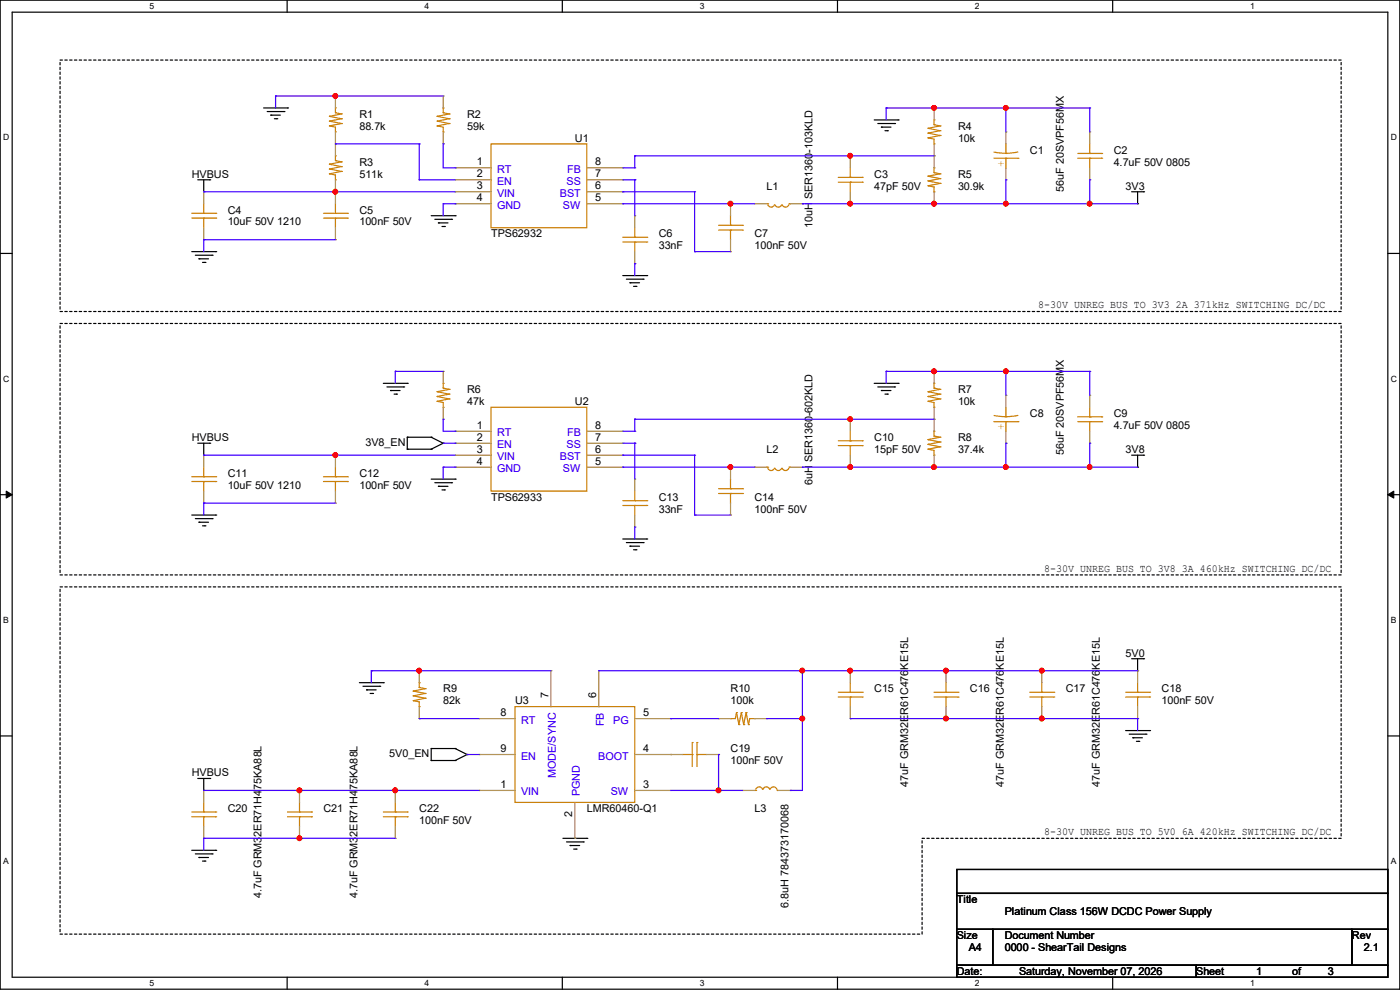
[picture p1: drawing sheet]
<svg xmlns="http://www.w3.org/2000/svg" width="297mm" height="210mm" viewBox="0 0 297 210" stroke-linecap="round" stroke-linejoin="round" font-family="sans-serif">
<path d="M0 0h297v209.8h-297zM2.6 2.6h291.8v204.7h-291.8z" fill="none" stroke="#000" stroke-width=".25"/>
<g fill="#fff">
<path d="M31.7 .3h1v2h-1z"/>
<path d="M31.7 207.6h1v1.9h-1z"/>
</g>
<path d="M60.9 0v2.6M60.9 207.3v2.5" fill="none" stroke="#000" stroke-width=".25"/>
<g fill="#fff">
<path d="M90.1 .3h1v2h-1z"/>
<path d="M90.1 207.6h1v1.9h-1z"/>
</g>
<path d="M119.3 0v2.6M119.3 207.3v2.5" fill="none" stroke="#000" stroke-width=".25"/>
<g fill="#fff">
<path d="M148.5 .3h.9v2h-.9z"/>
<path d="M148.5 207.6h.9v1.9h-.9z"/>
</g>
<path d="M177.7 0v2.6M177.7 207.3v2.5" fill="none" stroke="#000" stroke-width=".25"/>
<g fill="#fff">
<path d="M206.8 .3h1v2h-1z"/>
<path d="M206.8 207.6h1v1.9h-1z"/>
</g>
<path d="M236.1 0v2.6M236.1 207.3v2.5" fill="none" stroke="#000" stroke-width=".25"/>
<g fill="#fff">
<path d="M265.2 .3h1v2h-1z"/>
<path d="M265.2 207.6h1v1.9h-1z"/>
<path d="M.7 28.2h1.2v1.9h-1.2z"/>
<path d="M295.1 28.2h1.2v1.9h-1.2z"/>
<path d="M.7 79.3h1.2v2h-1.2z"/>
<path d="M295.1 79.3h1.2v2h-1.2z"/>
</g>
<path d="M0 53.8h2.6M294.4 53.8h2.6" fill="none" stroke="#000" stroke-width=".25"/>
<g fill="#fff">
<path d="M.7 130.5h1.2v2h-1.2z"/>
<path d="M295.1 130.5h1.1v2h-1.1z"/>
</g>
<path d="M0 104.9h2.6M294.4 104.9h2.6" fill="none" stroke="#000" stroke-width=".25"/>
<path d="M1.3 104.2l1.3 .7-1.3 .8zM294.4 104.9l1.3-.7v1.5z" fill="#000" stroke="#000" stroke-width=".21"/>
<g fill="#fff">
<path d="M.7 181.7h1.2v2h-1.2z"/>
<path d="M295.1 181.7h1.1v2h-1.1z"/>
</g>
<g fill="none" stroke="#000" stroke-width=".25">
<path d="M42 38.1h2.5M43.2 38.1v2.6M44.5 38.1h.1M55.9 22.9h5.1M56.7 23.7h3.5M57.4 24.4h.1M57.4 24.4h2.1M58.2 25.2h.5M58.7 25.2h.1M60.2 23.7h.1M61 22.9h.1M185.5 25.4h5"/>
<path d="M186.2 26.2h3.6M187 27h.1M187 27h2M187.7 27.7h.6M188.3 27.7h.1M189.8 26.2h.1M190.5 25.4h.1M40.7 53.4h5.1M41.4 54.1h3.6M42.2 54.9h.1M42.2 54.9h2M43 55.7h.5"/>
<path d="M43.2 40.7h.1M43.5 55.7h.1M45 54.1h.1M45.8 53.4h.1M91.5 45.8h5.1M92.2 46.5h3.6M93 47.3h.1M93 47.3h2M93.8 48h.5M94.3 48h.1M95.8 46.5h.1M96.6 45.8h.1"/>
<path d="M132.1 58.5h5.1M132.9 59.2h3.5M133.6 60h.1M133.6 60h2.1M136.4 59.2h.1M137.2 58.5h.1M240.1 40.7h2.5M241.3 43.2h.1M241.3 40.7v2.5M242.6 40.7h.1M134.4 60.7h.5M134.9 60.7h.1"/>
<path d="M42 94h2.5M43.2 96.6h.1M43.2 94v2.6M44.5 94h.1M81.3 81.3h5.1M82.1 82.1h3.5M82.8 82.8h.1M82.8 82.8h2.1M83.6 83.6h.5M84.1 83.6h.1M85.6 82.1h.1M86.4 95.3h.1"/>
<path d="M86.4 92.8h.1M86.4 81.3h.1M86.4 95.3h5.1M86.4 92.8v2.5M86.4 92.8h5.1M91.5 95.3h.1M91.5 92.8h.1M91.5 92.8l2.5 1.2M94 94h.1M94 94l-2.5 1.3M185.5 81.3h5M186.2 82.1h3.6"/>
<path d="M187 82.8h.1M187 82.8h2M187.7 83.6h.6M188.3 83.6h.1M189.8 82.1h.1M190.5 81.3h.1M240.1 96.6h2.5M241.3 99.1h.1M241.3 96.6v2.5M242.6 96.6h.1M40.7 109.3h5.1M41.4 110h3.6"/>
<path d="M42.2 110.8h.1M42.2 110.8h2M43 111.5h.5M43.5 111.5h.1M45 110h.1M45.8 109.3h.1M91.5 101.6h5.1M92.2 102.4h3.6M93 103.2h.1M93 103.2h2M93.8 103.9h.5M94.3 103.9h.1"/>
<path d="M95.8 102.4h.1M96.6 101.6h.1M132.1 114.3h5.1M132.9 115.1h3.5M133.6 115.9h.1M133.6 115.9h2.1M134.4 116.6h.5M134.9 116.6h.1M136.4 115.1h.1M137.2 114.3h.1M240.1 139.7h2.5M241.3 139.7v2.6"/>
<path d="M242.6 139.7h.1M0 156.1h2.6M76.2 144.8h5.1M77 145.6h3.6M77.8 146.3h.1M77.8 146.3h2M78.5 147.1h.5M79 147.1h.1M80.6 145.6h.1M81.3 144.8h.1M91.5 158.8h.1M91.5 158.8v2.5"/>
<path d="M91.5 158.8h5.1M96.6 158.8h.1M96.6 158.8l2.5 1.3M238.8 155h5.1M239.6 155.7h3.5M240.3 156.5h.1M240.3 156.5h2.1M241.1 157.3h.5M241.3 142.3h.1M241.6 157.3h.1M243.1 155.7h.1M243.9 155h.1"/>
<path d="M294.4 156.1h2.6M42 165.1h2.5M43.2 167.7h.1M43.2 165.1v2.6M44.5 165.1h.1M91.5 161.3h.1M91.5 161.3h5.1M96.6 161.3h.1M99.1 160.1h.1M99.1 160.1l-2.5 1.2M119.4 177.8h5.1M120.2 178.6h3.5"/>
<path d="M120.9 179.4h.1M120.9 179.4h2.1M123.7 178.6h.1M124.5 177.8h.1M40.7 180.4h5.1M41.4 181.1h3.6M42.2 181.9h.1M42.2 181.9h2M43 182.7h.5M43.5 182.7h.1M45 181.1h.1M45.8 180.4h.1"/>
<path d="M121.7 180.1h.5M122.2 180.1h.1M203 184.4h91.4v5.1h-91.4zM203 189.5h91.4v7.6h-91.4zM203 197.1h7.6v7.7h-7.6zM210.6 197.1h76.2v7.7h-76.2zM286.8 197.1h7.6v7.7h-7.6zM203 204.8h50.8v2.5h-50.8zM253.8 204.8h40.6v2.5h-40.6z"/>
</g>
<path d="M12.7 12.7h271.8v53.4h-271.8zM12.7 68.6h271.8v53.4h-271.8zM12.7 124.5h271.8v53.3h-88.9v20.4h-182.9z" fill="none" stroke="#000" stroke-width=".25" stroke-dasharray=".5"/>
<g fill="none" stroke="#cc8006" stroke-width=".25">
<path d="M69.9 36.9h.1M69.9 35.9h.1M69.9 34.8h.1M69.9 26.7h.1M69.9 25.7h.1M69.9 24.7h.1M69.9 26.7l1.3 .3v1M69.9 36.9l1.3 .2v1M69.9 35.9l2.5 .5M69.9 34.8l2.5 .5M69.9 25.7l2.5 .5M69.9 24.7l2.5 .5"/>
<path d="M71.2 38.1h.1M71.2 34.1h.1M71.2 33.1h.1M71.2 28h.1M71.2 23.9h.1M71.2 22.9h.1M71.2 22.9v1M71.2 33.1v1M71.2 34.1l1.2 .2M71.2 23.9l1.2 .3M72.4 36.4h.1M72.4 34.3h.1"/>
<path d="M72.4 35.3h.1M72.4 26.2h.1M72.4 24.2h.1M72.4 25.2h.1M72.4 36.4l-2.5 .5M72.4 34.3l-2.5 .5M72.4 35.3l-2.5 .6M72.4 26.2l-2.5 .5M72.4 24.2l-2.5 .5M72.4 25.2l-2.5 .5M92.8 26.7h.1M92.8 25.7h.1"/>
<path d="M92.8 24.7h.1M92.8 26.7l1.2 .3v1M92.8 25.7l2.5 .5M92.8 24.7l2.5 .5M94 28h.1M94 23.9h.1M94 22.9h.1M94 22.9v1M94 23.9l1.3 .3M95.3 26.2h.1M95.3 24.2h.1M95.3 25.2h.1"/>
<path d="M95.3 26.2l-2.5 .5M95.3 24.2l-2.5 .5M95.3 25.2l-2.5 .5M104.2 30.5h20.3v17.8h-20.3zM177.8 37.6h5.1M177.8 38.7h5.1M180.4 37.6h.1M180.4 38.7h.1M180.4 35.6v2M180.4 38.7v2M182.9 37.6h.1M182.9 38.7h.1"/>
<path d="M196.9 29.3h.1M196.9 28.2h.1M196.9 27.2h.1M196.9 39.4h.1M196.9 38.4h.1M196.9 37.4h.1M196.9 29.3l1.3 .2v1M196.9 39.4l1.3 .3v1M196.9 28.2l2.5 .5M196.9 27.2l2.5 .5M196.9 38.4l2.5 .5M196.9 37.4l2.5 .5"/>
<path d="M198.2 30.5h.1M198.2 26.5h.1M198.2 25.4h.1M198.2 36.6h.1M198.2 35.6h.1M198.2 25.4v1.1M198.2 35.6v1M198.2 26.5l1.2 .2M198.2 36.6l1.2 .3M199.4 28.7h.1M199.4 26.7h.1M199.4 27.7h.1"/>
<path d="M199.4 38.9h.1M199.4 36.9h.1M199.4 37.9h.1M199.4 28.7l-2.5 .6M199.4 26.7l-2.5 .5M199.4 27.7l-2.5 .5M199.4 38.9l-2.5 .5M199.4 36.9l-2.5 .5M199.4 37.9l-2.5 .5M210.9 33.6h5M213.4 32.6h.1M213.4 33.6h.1"/>
<path d="M213.4 30.5v2.1M213.4 33.6v2M215.9 32.3a12.6 12.6 0 0 1-5 0M215.9 33.6h.1M228.6 33.6h5.1M228.6 32.6h5.1M231.2 32.6h.1M231.2 33.6h.1M231.2 30.5v2.1M231.2 33.6v2M233.7 32.6h.1M233.7 33.6h.1"/>
<path d="M40.7 45.3h5.1M40.7 46.3h5.1M43.2 45.3h.1M43.2 46.3h.1M43.2 43.2v2.1M43.2 46.3v2M45.8 45.3h.1M45.8 46.3h.1M68.6 45.3h5.1M68.6 46.3h5.1M71.2 45.3h.1M71.2 46.3h.1"/>
<path d="M71.2 43.2v2.1M71.2 46.3v2M73.7 45.3h.1M73.7 46.3h.1M132.1 50.3h5.1M132.1 51.4h5.1M134.7 50.3h.1M134.7 51.4h.1M134.7 48.3v2M134.7 51.4v2M137.2 50.3h.1M137.2 51.4h.1"/>
<path d="M152.4 47.8h5.1M152.4 48.8h5.1M155 47.8h.1M155 48.8h.1M155 45.8v2M155 48.8v2M157.5 47.8h.1M157.5 48.8h.1M162.6 43.2h.3M162.9 43.2h.1M164.3 43.4a.74 .74 0 0 1-.7 .5 .74 .74 0 0 1-.7-.4M165.8 43.4a.74 .74 0 0 1-.7 .5 .74 .74 0 0 1-.7-.4"/>
<path d="M167.3 43.4a.74 .74 0 0 1-.6 .5 .74 .74 0 0 1-.7-.4M167.4 43.2h.1M167.4 43.2h.3M198.2 40.7h.1M43.2 99.1v2M71.2 99.1v2M92.8 85.1h.1M92.8 84.1h.1M92.8 83.1h.1M92.8 85.1l1.2 .3v1M92.8 84.1l2.5 .5M92.8 83.1l2.5 .5"/>
<path d="M94 86.4h.1M94 82.3h.1M94 81.3h.1M94 81.3v1M94 82.3l1.3 .3M95.3 84.6h.1M95.3 82.6h.1M95.3 83.6h.1M95.3 84.6l-2.5 .5M95.3 82.6l-2.5 .5M95.3 83.6l-2.5 .5M104.2 86.4h20.3v17.8h-20.3z"/>
<path d="M162.6 99.1h.3M162.9 99.1h.1M164.3 99.3a.74 .74 0 0 1-.7 .5 .74 .74 0 0 1-.7-.5M165.8 99.3a.74 .74 0 0 1-.7 .5 .74 .74 0 0 1-.7-.5M167.3 99.3a.74 .74 0 0 1-.6 .5 .74 .74 0 0 1-.7-.5M167.4 99.1h.1M167.4 99.1h.3M177.8 93.5h5.1M177.8 94.5h5.1M180.4 93.5h.1M180.4 94.5h.1M180.4 91.5v2"/>
<path d="M180.4 94.5v2.1M182.9 93.5h.1M182.9 94.5h.1M196.9 85.1h.1M196.9 84.1h.1M196.9 83.1h.1M196.9 95.3h.1M196.9 94.3h.1M196.9 93.3h.1M196.9 85.1l1.3 .3v1M196.9 95.3l1.3 .2v1.1M196.9 84.1l2.5 .5"/>
<path d="M196.9 83.1l2.5 .5M196.9 94.3l2.5 .5M196.9 93.3l2.5 .5M198.2 86.4h.1M198.2 82.3h.1M198.2 81.3h.1M198.2 96.6h.1M198.2 92.5h.1M198.2 91.5h.1M198.2 81.3v1M198.2 91.5v1M198.2 82.3l1.2 .3"/>
<path d="M198.2 92.5l1.2 .3M199.4 84.6h.1M199.4 82.6h.1M199.4 83.6h.1M199.4 94.8h.1M199.4 92.8h.1M199.4 93.8h.1M199.4 84.6l-2.5 .5M199.4 82.6l-2.5 .5M199.4 83.6l-2.5 .5M199.4 94.8l-2.5 .5M199.4 92.8l-2.5 .5"/>
<path d="M199.4 93.8l-2.5 .5M210.9 89.5h5M213.4 88.4h.1M213.4 89.5h.1M213.4 86.4v2M213.4 89.5v2M215.9 88.1a12.6 12.6 0 0 1-5 0M215.9 89.5h.1M228.6 89.5h5.1M228.6 88.4h5.1M231.2 88.4h.1M231.2 89.5h.1"/>
<path d="M231.2 86.4v2M231.2 89.5v2M233.7 88.4h.1M233.7 89.5h.1M40.7 101.1h5.1M40.7 102.2h5.1M43.2 101.1h.1M43.2 102.2h.1M43.2 102.2v2M45.8 101.1h.1M45.8 102.2h.1M68.6 101.1h5.1"/>
<path d="M68.6 102.2h5.1M71.2 101.1h.1M71.2 102.2h.1M71.2 102.2v2M73.7 101.1h.1M73.7 102.2h.1M132.1 106.2h5.1M132.1 107.2h5.1M134.7 106.2h.1M134.7 107.2h.1M134.7 104.2v2M134.7 107.2v2.1"/>
<path d="M137.2 106.2h.1M137.2 107.2h.1M152.4 103.7h5.1M152.4 104.7h5.1M155 103.7h.1M155 104.7h.1M155 101.6v2.1M155 104.7v2M157.5 103.7h.1M157.5 104.7h.1M87.7 148.6h.1M87.7 147.6h.1"/>
<path d="M87.7 146.6h.1M87.7 148.6l1.2 .3v1M87.7 147.6l2.5 .5M87.7 146.6l2.5 .5M88.9 149.9h.1M88.9 145.8h.1M88.9 144.8h.1M88.9 144.8v1M88.9 145.8l1.3 .3M90.2 148.1h.1M90.2 146.1h.1M90.2 147.1h.1"/>
<path d="M90.2 148.1l-2.5 .5M90.2 146.1l-2.5 .5M90.2 147.1l-2.5 .5M109.3 149.9h25.4v20.3h-25.4zM146.9 157.5h.1M146.9 157.5v5.1M147.9 157.5h.1M147.9 157.5v5.1M155 152.4h.1M156.3 151.2h.1M156.3 151.2l-.3 1.2h-1M156.3 151.2l.5 2.5"/>
<path d="M156.8 153.7h.1M157.3 151.2h.1M157.3 151.2l-.5 2.5M157.3 151.2l.5 2.5M157.8 153.7h.1M158.3 151.2h.1M158.3 151.2l.5 2.5M158.3 151.2l-.5 2.5M158.8 153.7h.1M159 152.4h.1M159 152.4h1.1M159 152.4l-.2 1.3"/>
<path d="M160.1 152.4h.1M177.8 146.9h5.1M177.8 147.9h5.1M180.4 146.9h.1M180.4 147.9h.1M180.4 144.8v2.1M180.4 147.9v2M182.9 146.9h.1M182.9 147.9h.1M198.2 146.9h5M198.2 147.9h5M200.7 146.9h.1"/>
<path d="M200.7 147.9h.1M200.7 144.8v2.1M200.7 147.9v2M203.2 146.9h.1M203.2 147.9h.1M218.5 146.9h5.1M218.5 147.9h5.1M221 146.9h.1M221 147.9h.1M221 144.8v2.1M221 147.9v2M223.6 146.9h.1"/>
<path d="M223.6 147.9h.1M238.8 146.9h5.1M238.8 147.9h5.1M241.3 146.9h.1M241.3 147.9h.1M241.3 144.8v2.1M241.3 147.9v2M243.9 146.9h.1M243.9 147.9h.1M40.7 172.3h5.1M40.7 173.3h5.1M43.2 172.3h.1"/>
<path d="M43.2 173.3h.1M43.2 170.2v2.1M43.2 173.3v2M45.8 172.3h.1M45.8 173.3h.1M61 172.3h5.1M61 173.3h5.1M63.5 172.3h.1M63.5 173.3h.1M63.5 170.2v2.1M63.5 173.3v2M66.1 172.3h.1"/>
<path d="M66.1 173.3h.1M81.3 172.3h5.1M81.3 173.3h5.1M83.9 172.3h.1M83.9 173.3h.1M83.9 170.2v2.1M83.9 173.3v2M86.4 172.3h.1M86.4 173.3h.1M144.8 160.1h2.1M146.9 160.1h.1M147.9 160.1h.1"/>
<path d="M147.9 160.1h2M160.1 167.7h.2M160.3 167.7h.1M160.4 167.4a.74 .74 0 0 1 .7-.5 .74 .74 0 0 1 .7 .5M161.9 167.4a.74 .74 0 0 1 .7-.5 .74 .74 0 0 1 .7 .5M163.4 167.4a.74 .74 0 0 1 .7-.5 .74 .74 0 0 1 .7 .5M164.9 167.7h.1M164.9 167.7h.2"/>
</g>
<g fill="none" stroke="#a84" stroke-width=".25">
<path d="M71.2 30.5h.1M71.2 20.4h.1M71.2 20.4v2.5M71.2 28v5.1M71.2 38.1v5.1M94 30.5h.1M94 20.4h.1M94 20.4v2.5M94 28v2.5M96.6 35.6h.1M96.6 38.1h.1M96.6 35.6h7.6"/>
<path d="M96.6 38.1h7.6M124.5 35.6h7.6M124.5 38.1h7.6M132.1 38.1h.1M132.1 35.6h.1M180.4 33.1h.1M180.4 33.1v2.5M198.2 33.1h.1M198.2 22.9h.1M198.2 22.9v2.5M198.2 30.5v5.1M213.4 38.1h.1"/>
<path d="M213.4 28h.1M213.4 28v2.5M213.4 35.6v2.5M231.2 38.1h.1M231.2 28h.1M231.2 28v2.5M231.2 35.6v2.5M43.2 50.8h.1M43.2 40.7h.1M43.2 40.7v2.5M43.2 48.3v2.5M71.2 40.7h.1"/>
<path d="M71.2 50.8h.1M71.2 48.3v2.5M96.6 40.7h.1M96.6 43.2h.1M96.6 43.2h7.6M96.6 40.7h7.6M124.5 43.2h7.6M124.5 40.7h7.6M132.1 43.2h.1M132.1 40.7h.1M134.7 55.9h.1M134.7 45.8h.1"/>
<path d="M134.7 45.8v2.5M134.7 53.4v2.5M155 53.4h.1M155 43.2h.1M155 43.2v2.6M155 50.8v2.6M160.1 43.2h.1M160.1 43.2h2.5M167.7 43.2h2.5M170.2 43.2h.1M180.4 43.2h.1M180.4 40.7v2.5"/>
<path d="M198.2 43.2h.1M198.2 40.7v2.5M94 78.8h.1M94 78.8v2.5M198.2 78.8h.1M198.2 78.8v2.5M43.2 96.6h.1M43.2 96.6v2.5M71.2 96.6h.1M71.2 96.6v2.5M94 88.9h.1M94 86.4v2.5"/>
<path d="M96.6 91.5h.1M96.6 94h.1M96.6 96.6h.1M96.6 99.1h.1M96.6 91.5h7.6M96.6 94h7.6M96.6 96.6h7.6M96.6 99.1h7.6M124.5 91.5h7.6M124.5 94h7.6M124.5 96.6h7.6M124.5 99.1h7.6"/>
<path d="M132.1 99.1h.1M132.1 96.6h.1M132.1 94h.1M132.1 91.5h.1M155 99.1h.1M155 99.1v2.5M160.1 99.1h.1M160.1 99.1h2.5M167.7 99.1h2.5M170.2 99.1h.1M180.4 99.1h.1M180.4 88.9h.1"/>
<path d="M180.4 88.9v2.6M180.4 96.6v2.5M198.2 88.9h.1M198.2 99.1h.1M198.2 86.4v5.1M198.2 96.6v2.5M213.4 94h.1M213.4 83.9h.1M213.4 83.9v2.5M213.4 91.5v2.5M231.2 94h.1M231.2 83.9h.1"/>
<path d="M231.2 83.9v2.5M231.2 91.5v2.5M43.2 106.7h.1M43.2 104.2v2.5M71.2 106.7h.1M71.2 104.2v2.5M134.7 111.8h.1M134.7 101.6h.1M134.7 101.6v2.6M134.7 109.3v2.5M155 109.3h.1M155 106.7v2.6"/>
<path d="M88.9 152.4h.1M88.9 142.3h.1M88.9 142.3v2.5M88.9 149.9v2.5M101.6 152.4h.1M101.6 152.4h7.7M116.9 142.3h.1M116.9 142.3v7.6M127 142.3h.1M127 142.3v7.6M134.7 152.4h7.6M142.3 152.4h.1"/>
<path d="M152.4 152.4h.1M152.4 152.4h2.6M160.1 152.4h2.5M162.6 152.4h.1M180.4 152.4h.1M180.4 142.3h.1M180.4 142.3v2.5M180.4 149.9v2.5M200.7 152.4h.1M200.7 142.3h.1M200.7 142.3v2.5M200.7 149.9v2.5"/>
<path d="M221 152.4h.1M221 142.3h.1M221 142.3v2.5M221 149.9v2.5M241.3 152.4h.1M241.3 142.3h.1M241.3 142.3v2.5M241.3 149.9v2.5M43.2 177.8h.1M43.2 167.7h.1M43.2 167.7v2.5M43.2 175.3v2.5"/>
<path d="M63.5 177.8h.1M63.5 167.7h.1M63.5 167.7v2.5M63.5 175.3v2.5M83.9 177.8h.1M83.9 167.7h.1M83.9 167.7v2.5M83.9 175.3v2.5M101.6 160.1h.1M101.6 167.7h.1M101.6 160.1h7.7M101.6 167.7h7.7"/>
<path d="M122 177.8h.1M122 170.2v7.6M134.7 160.1h10.1M134.7 167.7h7.6M142.3 160.1h.1M142.3 167.7h.1M149.9 160.1h2.5M152.4 160.1h.1M157.5 167.7h.1M157.5 167.7h2.6M165.1 167.7h2.6M167.7 167.7h.1"/>
</g>
<g fill="none" stroke="#4200ff" stroke-width=".25">
<path d="M58.5 20.4h.1M58.5 20.4h35.5M58.5 20.4v2.5M71.2 20.4h.1M71.2 30.5h.1M71.2 30.5h17.7M88.9 38.1h.1M88.9 30.5h.1M88.9 38.1h7.7M88.9 30.5v7.6M94 30.5h.1M94 30.5v5.1h2.6"/>
<path d="M96.6 35.6h.1M132.1 35.6h2.6M132.1 38.1h2.6M134.7 33.1h.1M134.7 35.6h.1M134.7 38.1h.1M134.7 33.1h63.5M134.7 33.1v2.5M134.7 38.1v7.7M180.4 33.1h.1M188 22.9h.1M188 22.9h43.2"/>
<path d="M188 22.9v2.5M198.2 22.9h.1M213.4 22.9h.1M213.4 38.1h.1M213.4 22.9v5.1M213.4 38.1v5.1M231.2 22.9h.1M231.2 38.1h.1M231.2 22.9v5.1M231.2 38.1v5.1M43.2 50.8h.1M43.2 40.7h.1"/>
<path d="M43.2 40.7h53.4M43.2 50.8h28M43.2 50.8v2.6M71.2 40.7h.1M94 43.2h.1M94 43.2v2.6M94 43.2h2.6M96.6 43.2h.1M132.1 40.7h.1M132.1 43.2h.1M132.1 40.7h15.3M132.1 43.2h28"/>
<path d="M134.7 55.9h.1M134.7 55.9v2.6M147.4 40.7h.1M147.4 53.4h.1M147.4 40.7v12.7M147.4 53.4h7.6M155 43.2h.1M170.2 43.2h.1M170.2 43.2h71.1M180.4 43.2h.1M198.2 43.2h.1M213.4 43.2h.1"/>
<path d="M231.2 43.2h.1M83.9 78.8h.1M83.9 78.8h10.1M83.9 78.8v2.5M188 78.8h.1M188 78.8v2.5M188 78.8h43.2M198.2 78.8h.1M213.4 78.8h.1M213.4 78.8v5.1M231.2 78.8h.1M231.2 78.8v5.1"/>
<path d="M43.2 96.6h.1M43.2 96.6h53.4M71.2 96.6h.1M94 88.9h.1M94 99.1h.1M94 88.9v2.6h2.6M94 99.1v2.5M94 94h2.6M94 99.1h2.6M96.6 91.5h.1M96.6 99.1h.1M96.6 94h.1"/>
<path d="M132.1 96.6h.1M132.1 99.1h.1M132.1 91.5h2.6M132.1 94h2.6M132.1 96.6h15.3M132.1 99.1h28M134.7 88.9h.1M134.7 91.5h.1M134.7 94h.1M134.7 88.9v2.6M134.7 94v7.6M134.7 88.9h63.5"/>
<path d="M147.4 96.6h.1M147.4 96.6v12.7M155 99.1h.1M170.2 99.1h.1M170.2 99.1h71.1M180.4 88.9h.1M180.4 99.1h.1M198.2 99.1h.1M213.4 94h.1M213.4 99.1h.1M213.4 94v5.1M231.2 94h.1"/>
<path d="M231.2 99.1h.1M231.2 94v5.1M43.2 106.7h.1M43.2 106.7v2.6M43.2 106.7h28M134.7 111.8h.1M134.7 111.8v2.5M147.4 109.3h.1M147.4 109.3h7.6M78.8 142.3h.1M78.8 142.3h38.1M78.8 142.3v2.5"/>
<path d="M88.9 152.4h.1M88.9 142.3h.1M88.9 152.4h12.7M127 142.3h.1M127 142.3h114.3M142.3 152.4h.1M142.3 152.4h10.1M162.6 152.4h.1M162.6 152.4h7.6M170.2 152.4h.1M170.2 142.3h.1M170.2 142.3v25.4h-2.5"/>
<path d="M180.4 142.3h.1M180.4 152.4h.1M180.4 152.4h60.9M200.7 142.3h.1M200.7 152.4h.1M221 142.3h.1M221 152.4h.1M241.3 152.4h.1M241.3 152.4v2.6M43.2 167.7h.1M43.2 177.8h.1M43.2 177.8v2.6"/>
<path d="M43.2 167.7h58.4M43.2 177.8h40.7M63.5 167.7h.1M63.5 177.8h.1M83.9 167.7h.1M99.1 160.1h.1M99.1 160.1h2.5M142.3 167.7h15.2M152.4 167.7h.1M152.4 160.1h.1M152.4 160.1v7.6M167.7 167.7h.1"/>
</g>
<g fill="#f00" stroke="#f00" stroke-width=".25">
<circle cx="198.1" cy="22.9" r=".49"/>
<circle cx="213.4" cy="22.9" r=".49"/>
<circle cx="180.4" cy="33" r=".49"/>
<circle cx="71.1" cy="40.7" r=".49"/>
<circle cx="155" cy="43.2" r=".49"/>
<circle cx="198.1" cy="43.2" r=".49"/>
<circle cx="180.4" cy="43.2" r=".49"/>
<circle cx="231.2" cy="43.2" r=".49"/>
<circle cx="213.4" cy="43.2" r=".49"/>
<circle cx="71.1" cy="20.3" r=".49"/>
<circle cx="198.1" cy="78.8" r=".49"/>
<circle cx="213.4" cy="78.8" r=".49"/>
<circle cx="180.4" cy="88.9" r=".49"/>
<circle cx="71.1" cy="96.5" r=".49"/>
<circle cx="155" cy="99.1" r=".49"/>
<circle cx="198.1" cy="99.1" r=".49"/>
<circle cx="180.4" cy="99.1" r=".49"/>
<circle cx="231.2" cy="99.1" r=".49"/>
<circle cx="213.4" cy="99.1" r=".49"/>
<circle cx="88.9" cy="142.3" r=".49"/>
<circle cx="152.4" cy="167.7" r=".49"/>
<circle cx="170.2" cy="152.4" r=".49"/>
<circle cx="170.2" cy="142.3" r=".49"/>
<circle cx="200.7" cy="142.3" r=".49"/>
<circle cx="180.4" cy="142.3" r=".49"/>
<circle cx="221" cy="142.3" r=".49"/>
<circle cx="200.7" cy="152.4" r=".49"/>
<circle cx="221" cy="152.4" r=".49"/>
<circle cx="83.8" cy="167.7" r=".49"/>
<circle cx="63.5" cy="167.7" r=".49"/>
<circle cx="63.5" cy="177.8" r=".49"/>
</g>
<g font-size="2.3">
<text x="76.2" y="25">R1</text>
<text x="76.2" y="27.5">88.7k</text>
<text x="99.1" y="25">R2</text>
<text x="99.1" y="27.5">59k</text>
<text x="203.2" y="27.5">R4</text>
<text x="76.2" y="35.1">R3</text>
<text x="101.1" y="35.1">1</text>
<text x="122" y="30.1">U1</text>
<text x="126.3" y="35.1">8</text>
<text x="203.2" y="30.1">10k</text>
<text x="218.5" y="32.6">C1</text>
<text x="236.3" y="32.6">C2</text>
<text x="236.3" y="35.1">4.7uF 50V 0805</text>
<text x="40.7" y="37.7">HVBUS</text>
<text x="76.2" y="37.7">511k</text>
<text x="101.1" y="37.6">2</text>
<text x="101.1" y="40.1">3</text>
<text x="126.3" y="40.1">6</text>
<text x="126.3" y="37.6">7</text>
<text x="162.6" y="40.2">L1</text>
<text x="185.5" y="37.7">C3</text>
<text x="185.5" y="40.2">47pF 50V</text>
<text x="203.2" y="37.7">R5</text>
<text x="203.2" y="40.2">30.9k</text>
<text x="225.7" y="40.7" transform="rotate(-90 225.7 40.7)">56uF 20SVPF56MX</text>
<text x="238.8" y="40.2">3V3</text>
<text x="48.3" y="45.3">C4</text>
<text x="48.3" y="47.8">10uF 50V 1210</text>
<text x="76.2" y="45.3">C5</text>
<text x="76.2" y="47.8">100nF 50V</text>
<text x="101.1" y="42.7">4</text>
<text x="126.3" y="42.7">5</text>
<text x="104.2" y="50.4">TPS62932</text>
<text x="139.7" y="50.4">C6</text>
<text x="139.7" y="52.9">33nF</text>
<text x="160.1" y="50.4">C7</text>
<text x="160.1" y="52.9">100nF 50V</text>
<text x="172.3" y="48.3" transform="rotate(-90 172.3 48.3)">10uH SER1360-103KLD</text>
<text x="220.3" y="65.4">8-30V UNREG BUS TO 3V3 2A 371kHz SWITCHING DC/DC</text>
<text x="99.1" y="83.4">R6</text>
<text x="203.2" y="83.4">R7</text>
<text x="99.1" y="85.9">47k</text>
<text x="122" y="85.9">U2</text>
<text x="203.2" y="85.9">10k</text>
<text x="218.5" y="88.5">C8</text>
<text x="236.3" y="88.5">C9</text>
<text x="40.7" y="93.6">HVBUS</text>
<text x="77.5" y="94.6">3V8_EN</text>
<text x="101.1" y="90.9">1</text>
<text x="101.1" y="93.5">2</text>
<text x="126.3" y="93.5">7</text>
<text x="126.3" y="90.9">8</text>
<text x="185.5" y="93.6">C10</text>
<text x="203.2" y="93.6">R8</text>
<text x="236.3" y="91">4.7uF 50V 0805</text>
<text x="48.3" y="101.2">C11</text>
<text x="76.2" y="101.2">C12</text>
<text x="101.1" y="96">3</text>
<text x="101.1" y="98.6">4</text>
<text x="126.3" y="98.6">5</text>
<text x="126.3" y="96">6</text>
<text x="162.6" y="96.1">L2</text>
<text x="185.5" y="96.1">15pF 50V</text>
<text x="203.2" y="96.1">37.4k</text>
<text x="225.7" y="96.6" transform="rotate(-90 225.7 96.6)">56uF 20SVPF56MX</text>
<text x="238.8" y="96.1">3V8</text>
<text x="48.3" y="103.7">10uF 50V 1210</text>
<text x="76.2" y="103.7">100nF 50V</text>
<text x="104.2" y="106.3">TPS62933</text>
<text x="139.7" y="106.3">C13</text>
<text x="160.1" y="106.3">C14</text>
<text x="172.3" y="102.9" transform="rotate(-90 172.3 102.9)">6uH SER1360-602KLD</text>
<text x="139.7" y="108.8">33nF</text>
<text x="160.1" y="108.8">100nF 50V</text>
<text x="221.5" y="121.3">8-30V UNREG BUS TO 3V8 3A 460kHz SWITCHING DC/DC</text>
<text x="238.8" y="139.3">5V0</text>
<text x="94" y="146.9">R9</text>
<text x="94" y="149.4">82k</text>
<text x="109.3" y="149.4">U3</text>
<text x="116.3" y="148.1" transform="rotate(-90 116.3 148.1)">7</text>
<text x="126.5" y="148.1" transform="rotate(-90 126.5 148.1)">6</text>
<text x="155" y="146.9">R10</text>
<text x="155" y="149.4">100k</text>
<text x="185.5" y="146.9">C15</text>
<text x="205.8" y="146.9">C16</text>
<text x="226.1" y="146.9">C17</text>
<text x="246.4" y="146.9">C18</text>
<text x="246.4" y="149.4">100nF 50V</text>
<text x="106.2" y="151.9">8</text>
<text x="136.4" y="151.9">5</text>
<text x="82.6" y="160.6">5V0_EN</text>
<text x="106.2" y="159.5">9</text>
<text x="136.4" y="159.5">4</text>
<text x="155" y="159.6">C19</text>
<text x="40.7" y="164.7">HVBUS</text>
<text x="106.2" y="167.1">1</text>
<text x="136.4" y="167.1">3</text>
<text x="155" y="162.1">100nF 50V</text>
<text x="192.7" y="166.9" transform="rotate(-90 192.7 166.9)">47uF GRM32ER61C476KE15L</text>
<text x="213" y="166.9" transform="rotate(-90 213 166.9)">47uF GRM32ER61C476KE15L</text>
<text x="233.3" y="166.9" transform="rotate(-90 233.3 166.9)">47uF GRM32ER61C476KE15L</text>
<text x="48.3" y="172.3">C20</text>
<text x="68.6" y="172.3">C21</text>
<text x="88.9" y="172.3">C22</text>
<text x="121.4" y="173.3" transform="rotate(-90 121.4 173.3)">2</text>
<text x="124.5" y="172.3">LMR60460-Q1</text>
<text x="160.1" y="172.3">L3</text>
<text x="88.9" y="174.8">100nF 50V</text>
<text x="221.5" y="177.2">8-30V UNREG BUS TO 5V0 6A 420kHz SWITCHING DC/DC</text>
<text x="55.5" y="190.5" transform="rotate(-90 55.5 190.5)">4.7uF GRM32ER71H475KA88L</text>
<text x="75.8" y="190.5" transform="rotate(-90 75.8 190.5)">4.7uF GRM32ER71H475KA88L</text>
<text x="203" y="191.6">Title</text>
<text x="167.3" y="192.6" transform="rotate(-90 167.3 192.6)">6.8uH 784373170068</text>
<text x="213.2" y="194.1">Platinum Class 156W DCDC Power Supply</text>
<text x="203" y="199.2">Size</text>
<text x="205.5" y="201.8">A4</text>
<text x="213.1" y="199.2">Document Number</text>
<text x="213.2" y="201.8">0000 - ShearTail Designs</text>
<text x="286.8" y="199.2">Rev</text>
<text x="289.4" y="201.8">2.1</text>
<text x="203" y="206.8">Date:</text>
<text x="216.2" y="206.8">Saturday, November 07, 2026</text>
<text x="253.8" y="206.8">Sheet</text>
<text x="266.5" y="206.8">1</text>
<text x="274.1" y="206.8">of</text>
<text x="281.7" y="206.8">3</text>
</g>
<g font-size="2.3" fill="#cc8006">
<text x="213.1" y="35.3" transform="rotate(-90 213.1 35.3)">+</text>
<text x="213.1" y="91.2" transform="rotate(-90 213.1 91.2)">+</text>
</g>
<g font-size="2.3" fill="#00c">
<text x="105.5" y="36.7">RT</text>
<text x="105.5" y="39.2">EN</text>
<text x="105.5" y="41.7">VIN</text>
<text x="118.8" y="41.7">BST</text>
<text x="120.2" y="39.2">SS</text>
<text x="120.3" y="36.7">FB</text>
<text x="105.5" y="44.3">GND</text>
<text x="119.4" y="44.3">SW</text>
<text x="105.5" y="92.5">RT</text>
<text x="105.5" y="95.1">EN</text>
<text x="120.2" y="95.1">SS</text>
<text x="120.3" y="92.5">FB</text>
<text x="105.5" y="97.6">VIN</text>
<text x="105.5" y="100.2">GND</text>
<text x="118.8" y="97.6">BST</text>
<text x="119.4" y="100.2">SW</text>
<text x="110.5" y="153.5">RT</text>
<text x="128.1" y="154.1" transform="rotate(-90 128.1 154.1)">FB</text>
<text x="130.1" y="153.5">PG</text>
<text x="110.5" y="161.1">EN</text>
<text x="126.9" y="161.1">BOOT</text>
<text x="117.9" y="165" transform="rotate(-90 117.9 165)">MODE/SYNC</text>
<text x="110.5" y="168.7">VIN</text>
<text x="123" y="169" transform="rotate(-90 123 169)">PGND</text>
<text x="129.6" y="168.7">SW</text>
</g>
<g font-size="1.8">
<text x="31.7" y="1.9">5</text>
<text x="90.1" y="1.9">4</text>
<text x="148.5" y="1.9">3</text>
<text x="206.8" y="1.9">2</text>
<text x="265.2" y="1.9">1</text>
<text x=".7" y="29.8">D</text>
<text x="295.1" y="29.8">D</text>
<text x=".7" y="80.9">C</text>
<text x="295.1" y="80.9">C</text>
<text x=".7" y="132.1">B</text>
<text x="295.1" y="132.1">B</text>
<text x=".7" y="183.3">A</text>
<text x="295.1" y="183.3">A</text>
<text x="31.7" y="209.2">5</text>
<text x="90.1" y="209.2">4</text>
<text x="148.5" y="209.2">3</text>
<text x="206.8" y="209.2">2</text>
<text x="265.2" y="209.2">1</text>
</g>
</svg>
